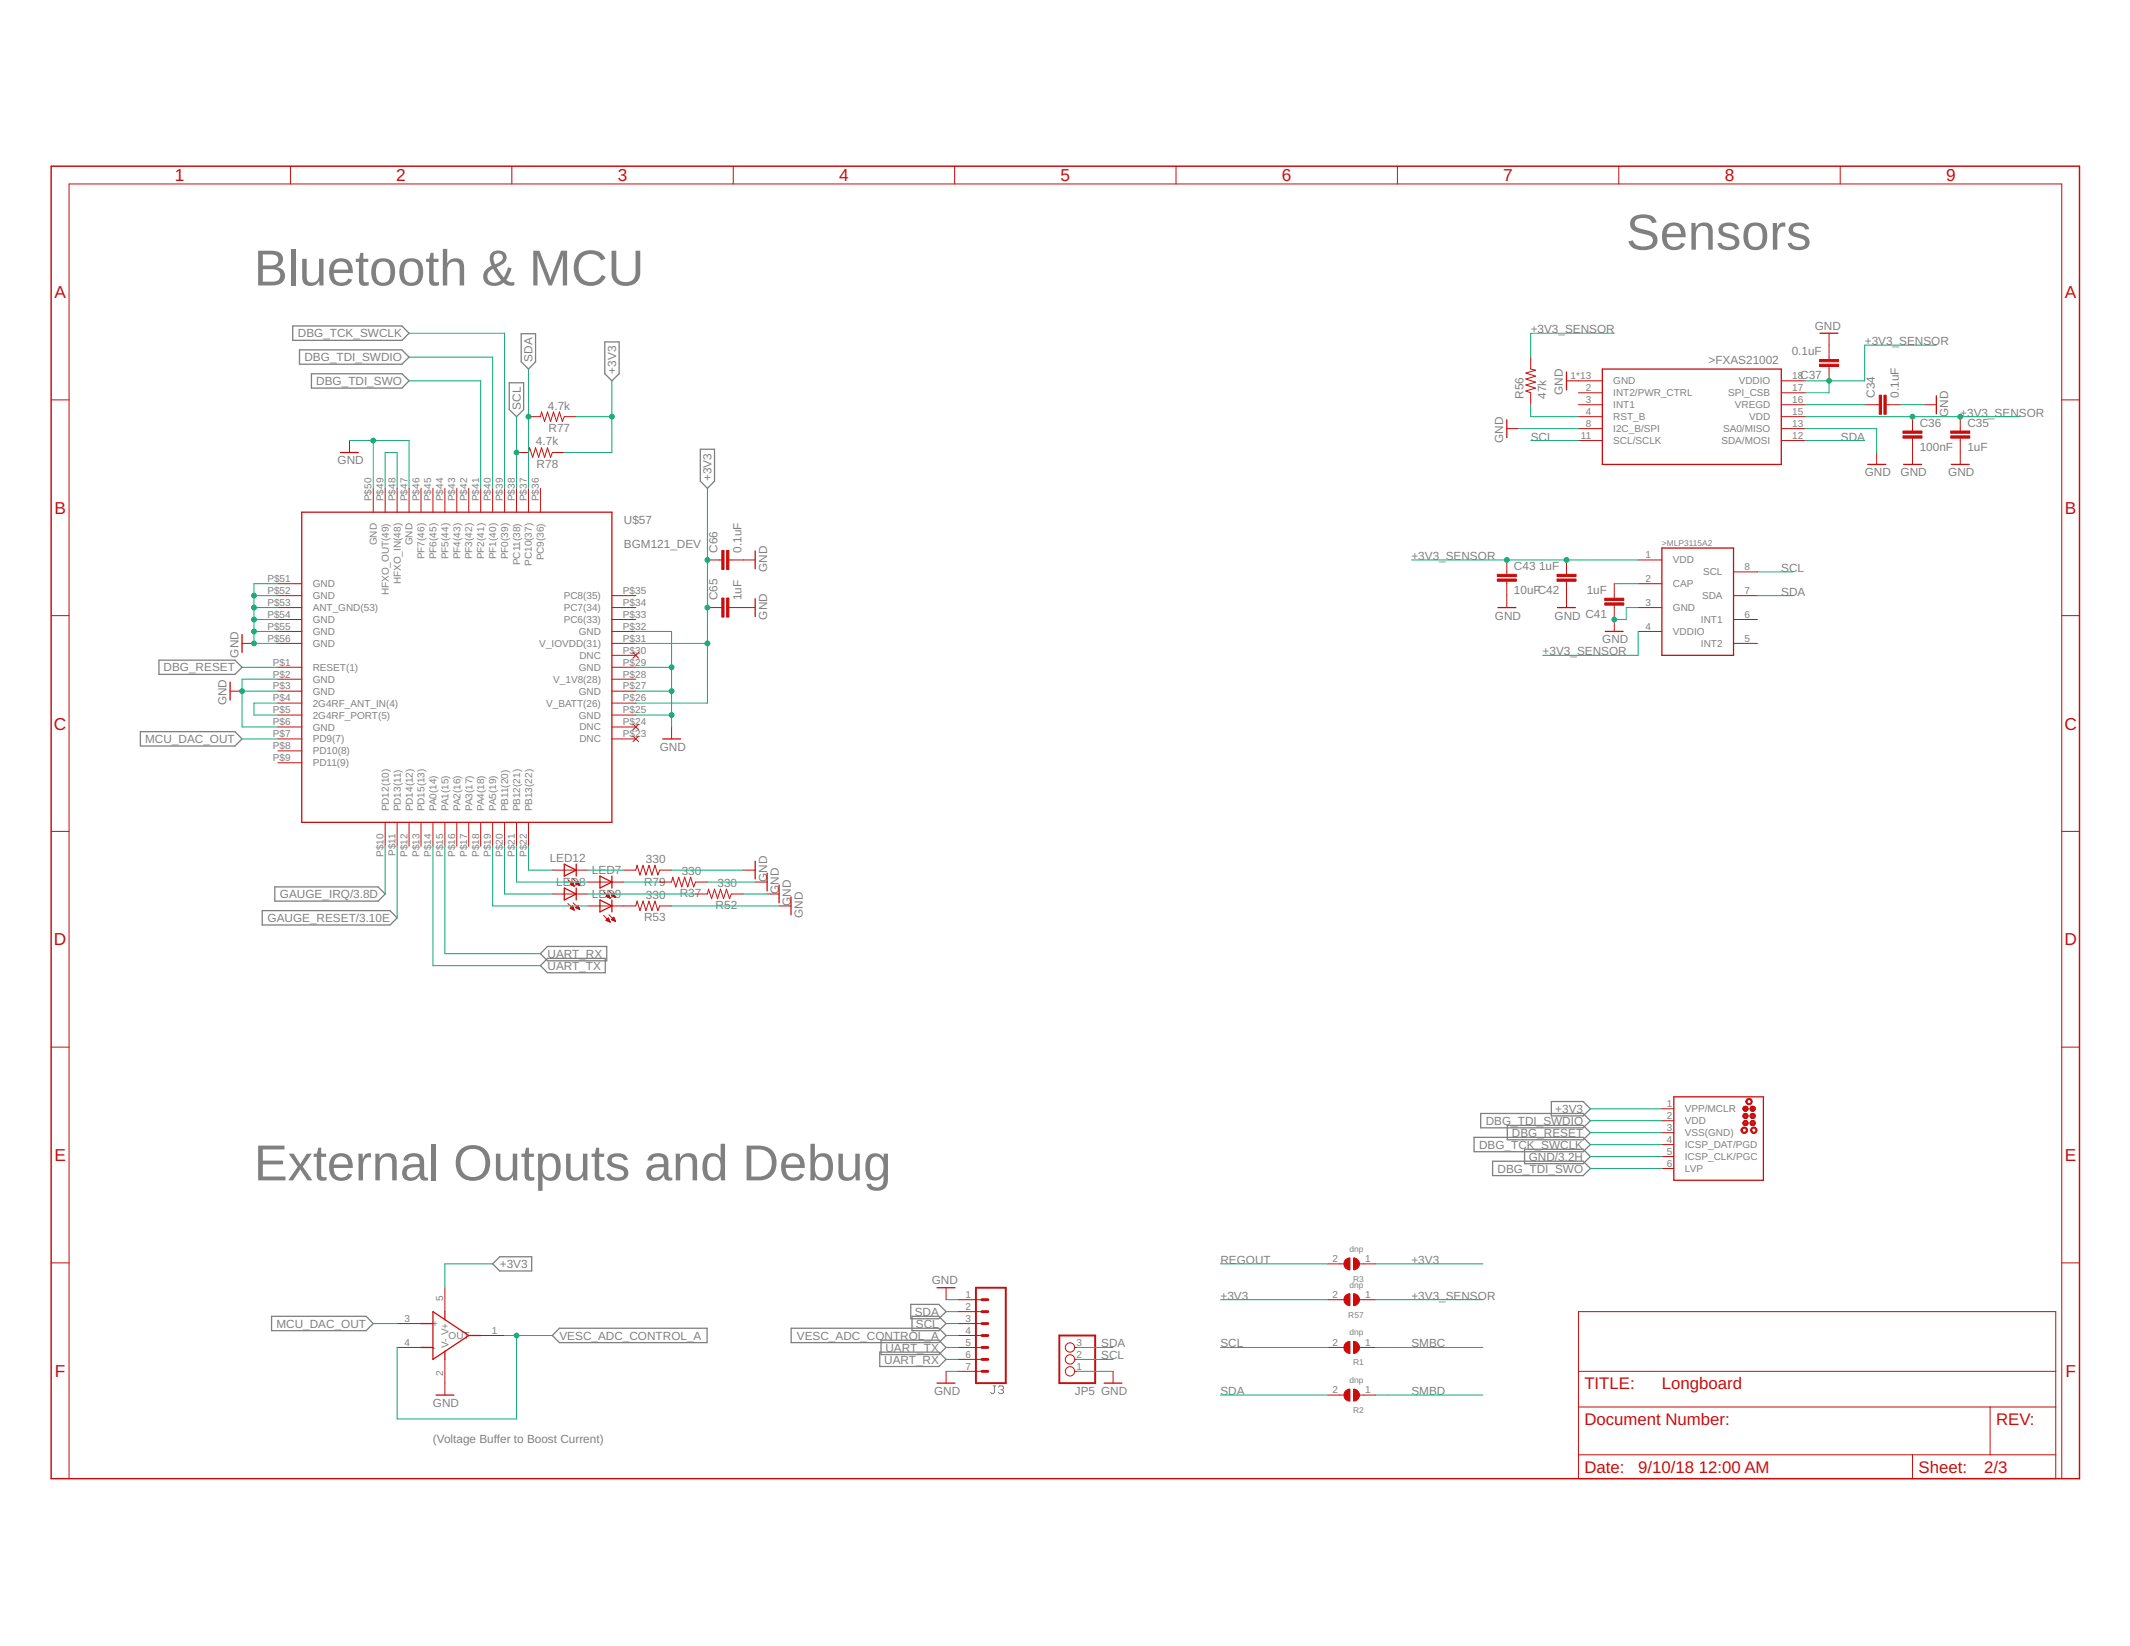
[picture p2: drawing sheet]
<svg xmlns="http://www.w3.org/2000/svg" width="279mm" height="216mm" viewBox="0 0 279 216" stroke-linecap="round" stroke-linejoin="round" font-family="sans-serif">
<path d="M130.3 181.8h.3M130.5 181.8v.8l-.2 .2h-.2l-.2-.2M131 181.9l.1-.1h.4l.1 .1v.2l-.1 .2M131.3 182.3h.2M131.5 182.3l.1 .2v.1l-.1 .2h-.4l-.1-.2" fill="none" stroke="#808080" stroke-width=".13"/>
<g fill="none" stroke="#808080" stroke-width=".17">
<path d="M38.4 42.8h14.3l1 .9-1 .9h-14.3zM39.3 45.9h13.4l1 .9-1 1h-13.4zM40.9 49h11.8l1 1-1 .9h-11.8zM66.8 50.2h1.9v3.5l-.9 1-1-1zM68.4 43.8h1.9v3.7l-1 .9-.9-.9zM79.3 44.9h1.9v4.1l-.9 1-1-1zM91.9 58.9h1.8v4.2l-.9 1-.9-1zM18.4 96h12.4l.9 .9-.9 1h-12.4zM20.8 86.6h10l.9 .9-.9 1h-10zM34.4 119.4h16.8l.9 1-.9 .9h-16.8zM36 116.3h13.6l.9 1-.9 .9h-13.6zM71.8 125.7h7.6v1.9h-7.6l-.9-.9z"/>
<path d="M71.8 124.1h7.8v1.9h-7.8l-.9-.9zM193.4 149.2h14.3l.9 .9-.9 1h-14.3zM194.2 146h13.5l.9 1-.9 .9h-13.5zM195.8 152.3h11.9l.9 1-.9 .9h-11.9zM197.7 147.6h10l.9 1-.9 .9h-10zM200 150.7h7.7l.9 1-.9 .9h-7.7zM203.5 144.5h4.2l.9 .9-.9 1h-4.2zM35.6 172.7h12.4l1 .9-1 .9h-12.4zM64.6 165.8l1-1h4.1v1.9h-4.1zM73.4 174.2h19.4v1.9h-19.4l-.9-.9zM103.8 174.2h19.3l1 1-1 .9h-19.3zM115.4 177.4h7.7l1 .9-1 .9h-7.7z"/>
<path d="M115.6 175.8h7.5l1 .9-1 1h-7.5zM119.5 171.1h3.6l1 .9-1 1h-3.6zM119.6 172.7h3.5l1 .9-1 .9h-3.5z"/>
</g>
<g fill="none" stroke="#c90d0c" stroke-width=".17">
<path d="M44.7 59.4h2.3M197.7 55.1v2.3M205.5 48.8v2.3M210.2 48.4h23.5v12.5h-23.5zM238.7 43.7h2.4M254 51.9v2.4M39.6 67.2h40.7v40.7h-40.7zM99.1 72.3v2.3M99.1 78.5v2.4M196.5 79.7h2.3M204.3 79.7h2.4M218 71.9h9.4v14.1h-9.4z"/>
<path d="M245 60.9h2.4M249.7 60.9h2.4M256 60.9h2.3M30.2 89.5v2.3M31.7 83.2v2.4M86.9 96.9h2.4M210.6 82.8h2.3M74 113.3l1.6 .8-1.6 .8zM74 116.5l1.6 .8-1.6 .7zM75.6 113.3v1.6M75.6 116.5v1.5M78.7 114.9l1.6 .8-1.6 .8z"/>
<path d="M78.7 118l1.6 .8-1.6 .8zM80.3 114.9v1.6M80.3 118v1.6M99.1 113v2.3M100.6 114.5v2.4M102.2 116.1v2.3M103.8 117.6v2.4M219.6 143.9h11.7v10.9h-11.7zM228.6 145.4h.7M228.6 147.3a.32 .32 0 0 1 .4-.3 .32 .32 0 0 1 .3 .3M228.6 147.3l.1 .2 .2 .1 .3-.1 .1-.2M228.6 146.4h.7"/>
<path d="M228.6 147.3h.7M228.7 145.5h.6M228.7 146.3h.6M228.7 147.4h.6M228.7 145.3a.3 .3 0 0 1 .3-.2 .3 .3 0 0 1 .2 .2M228.7 145.3h.5M228.7 145.3v.3a.32 .32 0 0 0 .5 0v-.3M228.7 147.2h.5M228.7 146.5h.5M228.7 146.2h.5M228.7 145.7h.5M228.7 147.5h.5"/>
<path d="M228.8 145.2h.3M228.8 147h.3M228.9 146.7h.2M229.6 146.3v.1M229.6 145.4h.6M229.6 146.4a.31 .31 0 0 0 .3 .3 .31 .31 0 0 0 .3-.2M229.6 146.4h.6M229.6 146.3h.6M229.6 147.3h.6M229.6 145.3v.2l.1 .2M229.6 147.2v.2l.1 .2M229.6 145.5h.6"/>
<path d="M229.6 145.3h.6M229.6 147.2a.32 .32 0 0 1 .3-.2 .32 .32 0 0 1 .3 .2M229.6 147.4h.6M229.6 147.2h.6M229.6 146.5h.6M229.7 146.2l.2-.2 .2 .2M229.7 146.2l-.1 .1M229.7 146.2h.4M229.7 147.5h.4M229.7 145.7l.2 .1 .2-.1M229.7 145.7h.4M229.7 147.6h.4"/>
<path d="M229.7 145.2h.4M229.7 147h.4M229.8 145.2l-.2 .1M229.8 145.2h.2M229.8 146.7h.2M230 145.2l.2 .1M230.1 146.2l.1 .1M230.2 145.3v.2l-.1 .2M230.2 147.2v.2l-.1 .2M230.2 146.3v.1M230.2 146.4v.1M55.2 173.6h1.6"/>
<path d="M55.2 176.7h1.6M56.8 172l4.7 3.2-4.7 3.1zM58.4 172v1.1M58.4 177.2v1.1M61.5 175.2h1.6M122.9 168.9h2.4M57.2 183h2.3M122.9 181.4h2.4M144.8 181.4h2.4"/>
<circle cx="229" cy="146.4" r=".32"/>
</g>
<g fill="none" stroke="#c90d0c" stroke-width=".13">
<path d="M38.1 21.8v2.3M67.1 21.8v2.3M96.2 21.8v2.3M125.2 21.8v2.3M154.3 21.8v2.3M183.3 21.8v2.3M212.3 21.8v2.3M241.4 21.8v2.3M6.7 52.5h2.4M45.8 57.8v1.6M67.8 59.4h1.5l.2-.7 .4 1.3 .4-1.3 .4 1.3 .3-1.3 .4 1.3 .4-1.3 .4 1.3 .3-.6h1.5M69.3 54.7h1.6l.1-.7 .4 1.3 .4-1.3 .4 1.3 .4-1.3 .4 1.3 .4-1.3 .4 1.3 .2-.6h1.6"/>
<path d="M197.7 56.2h1.5M200.8 46.8v1.6l.6 .2-1.2 .3 1.2 .4-1.2 .4 1.2 .4-1.2 .4 1.2 .4-1.2 .4 .6 .2v1.6M205.5 50h4.7M207.1 51.5h3.1M207.1 53.1h3.1M207.1 54.7h3.1M207.1 56.2h3.1M207.1 57.8h3.1M233.7 50h3.1M233.7 51.5h3.1M233.7 53.1h3.1M233.7 54.7h3.1"/>
<path d="M233.7 56.2h3.1M233.7 57.8h3.1M239.9 43.7v3.4M239.9 48.1v1.9M244.6 53.1h1.9M246.2 59.4v1.5M247.4 53.1h1.9M250.9 54.7v1.8M250.9 57.5v3.4M252.4 53.1h1.6M257.1 54.7v1.8M257.1 57.5v3.4"/>
<path d="M270.4 52.5h2.4M36.4 76.6h3.2M36.4 79.7h3.2M36.4 78.1h3.2M49 64.1v3.1M50.5 64.1v3.1M52.1 64.1v3.1M53.7 64.1v3.1M55.2 64.1v3.1M56.8 64.1v3.1M58.4 64.1v3.1M59.9 64.1v3.1"/>
<path d="M61.5 64.1v3.1M63.1 64.1v3.1M64.6 64.1v3.1M66.2 64.1v3.1M67.8 64.1v3.1M69.3 64.1v3.1M70.9 64.1v3.1M80.3 79.7h3.1M80.3 78.1h3.1M92.8 73.4h1.9M92.8 79.7h1.9M95.6 73.4h3.5"/>
<path d="M95.6 79.7h3.5M197.7 73.4v1.9M197.7 76.3v3.4M205.5 73.4v1.9M205.5 76.3v3.4M211.8 76.6v1.8M211.8 79.4v3.4M214.9 73.4h3.1M214.9 76.6h3.1M214.9 79.7h3.1M227.4 75h3.1M227.4 78.1h3.1"/>
<path d="M6.7 80.8h2.4M30.2 90.7h1.5M31.7 84.4h1.6M36.4 82.8h3.2M36.4 81.3h3.2M36.4 84.4h3.2M36.4 87.5h3.2M36.4 89.1h3.2M36.4 90.7h3.2M36.4 92.2h3.2M36.4 93.8h3.2M36.4 95.4h3.2"/>
<path d="M36.4 96.9h3.2M36.4 98.5h3.2M80.3 82.8h3.1M80.3 81.3h3.1M80.3 84.4h3.1M80.3 87.5h3.1M80.3 89.1h3.1M80.3 90.7h3.1M80.3 92.2h3.1M80.3 93.8h3.1M80.3 95.4h3.1M80.3 96.9h3.1"/>
<path d="M80.3 86h3.1M83 96.5l.8 .8M83 95l.8 .7M83 85.6l.8 .7M83.8 96.5l-.8 .8M83.8 95l-.8 .7M83.8 85.6l-.8 .7M88.1 95.4v1.5M214.9 82.8h3.1M227.4 81.3h3.1M227.4 84.4h3.1M270.4 80.8h2.4"/>
<path d="M6.7 109.1h2.4M36.4 100.1h3.2M50.5 107.9v3.1M52.1 107.9v3.1M53.7 107.9v3.1M55.2 107.9v3.1M56.8 107.9v3.1M58.4 107.9v3.1M59.9 107.9v3.1M61.5 107.9v3.1M63.1 107.9v3.1M64.6 107.9v3.1"/>
<path d="M66.2 107.9v3.1M67.8 107.9v3.1M69.3 107.9v3.1M72.5 114.1h4.6M72.5 117.3h4.6M74.5 115.4l.8 .8M74.5 118.5l.8 .9M74.8 116l.5 .2M74.8 116l.3-.3 .2 .5M74.8 116h.4M74.8 119.1h.4M74.9 116h.3"/>
<path d="M74.9 119.2h.3M74.9 119h.3M74.9 116.1h.4M74.9 115.9h.3M75 119h.2M75 115.8h.2M75 119.2h.3M75 118.9h.1M75 115.8h.1M75.1 116.1h.2M75.1 118.9h.1M75.1 118.8l.2 .6-.5-.3z"/>
<path d="M75.2 119.3h.1M75.2 115.3l.9 .9M75.2 118.4l.9 .9M75.2 116.2h.1M75.3 119.4h.1M75.5 115.9l.3-.3 .3 .6zM75.5 119h.4M75.5 119.1l.3-.4 .3 .6zM75.5 116h.4M75.5 115.9h.4M75.6 119h.3M75.6 115.8h.3"/>
<path d="M75.6 119.1h.4M75.6 118.9h.3M75.7 116h.3M75.7 115.8h.2M75.7 118.9h.2M75.7 115.7h.1M75.8 119.2h.2M75.8 118.8h.1M75.8 115.6h.1M75.8 116.1h.2M75.9 119.2h.1M76 116.1h.1"/>
<path d="M77.1 115.7h4.7M77.1 118.8h6.3l.2-.6 .3 1.2 .4-1.2 .4 1.2 .4-1.2 .4 1.2 .4-1.2 .4 1.2 .2-.6h1.6M79.2 116.9l.8 .9M79.5 117.6l.5 .2M79.5 117.6l.3-.3 .2 .5M79.5 117.6h.4M79.6 117.5h.3M79.6 117.6h.3M79.6 117.4h.3M79.7 117.4h.1M79.8 117.7h.2M79.8 117.3h.1"/>
<path d="M79.9 120l.9 .9M79.9 116.9l.9 .8M79.9 117.8h.1M80 117.8h.1M80.2 117.5h.4M80.2 117.5l.6 .2M80.3 117.4h.3M80.3 117.6h.4M80.4 117.3h.2M80.4 117.2h.1M80.5 117.6h.2M80.5 117.2l-.3 .3"/>
<path d="M80.5 117.2l.3 .5M80.5 117.2h.1M80.6 117.7h.1M81.8 114.1h1.6l.2-.6 .3 1.3 .4-1.3 .4 1.3 .4-1.3 .4 1.3 .4-1.3 .4 1.3 .2-.7h1.6M86.5 115.7h1.6l.1-.6 .4 1.2 .4-1.2 .4 1.2 .4-1.2 .4 1.2 .4-1.2 .4 1.2 .2-.6h1.6M91.2 117.3h1.6l.1-.7 .4 1.3 .4-1.3 .4 1.3 .4-1.3 .4 1.3 .4-1.3 .4 1.3 .2-.6h1.6M97.5 114.1h1.6M99.1 115.7h1.5M100.6 117.3h1.6M102.2 118.8h1.6M270.4 109.1h2.4M6.7 137.4h2.4"/>
<path d="M79.2 120.1l.8 .8M79.5 120.7l.3-.3 .2 .5zM79.5 120.7h.4M79.6 120.6h.3M79.7 120.5h.2M79.7 120.8h.3M79.7 120.5h.1M79.8 120.4h.1M79.8 120.9h.2M80 120.9h.1M80.2 120.6l.6 .3M80.2 120.6l.3-.3 .3 .6"/>
<path d="M80.2 120.6h.4M80.3 120.7h.4M80.3 120.5h.3M80.4 120.4h.2M80.4 120.7h.3M80.5 120.4h.1M80.6 120.8h.1M270.4 137.4h2.4M218 145.4h1.6M218 147h1.6M218 148.6h1.6M218 150.1h1.6"/>
<path d="M218 151.7h1.6M218 153.3h1.6M6.7 165.7h2.4M52.1 176.7h3.1M52.1 173.6h3.1M58.4 168.9v3.1M58.4 178.3v4.7M63.1 175.2h3.1M124.1 168.9v1.6M124.1 179.9v1.5M125.7 179.9h3.1M125.7 178.3h3.1"/>
<path d="M125.7 176.7h3.1M125.7 172h3.1M125.7 170.5h3.1M125.7 173.6h3.1M125.7 175.2h3.1M141 179.9h.3M141 178.3h.3M141 176.7h.3M146 179.9v1.5M174.2 176.7h2.1M174.2 170.5h2.1M174.2 165.8h2.1"/>
<path d="M178.3 176.7h2.1M178.3 170.5h2.1M178.3 165.8h2.1M207.1 179.9h62.6M207.1 172h62.6v22h-62.6zM270.4 165.7h2.4M9.1 194v-169.9h261.3v169.9M174.2 183h2.1M178.3 183h2.1M207.1 184.6h62.6M207.1 190.8h62.6M250.9 190.8v3.2"/>
<path d="M261 184.6v6.2"/>
<circle cx="140.4" cy="176.7" r=".61"/>
<circle cx="140.4" cy="178.3" r=".61"/>
<circle cx="140.4" cy="179.9" r=".61"/>
</g>
<g fill="#c90d0c" stroke="#c90d0c" stroke-width=".13">
<path d="M247.1 51.8h.3v2.5h-.3z"/>
<path d="M246.5 51.8h.3v2.5h-.3z"/>
<path d="M255.9 57.2h2.5v.3h-2.5z"/>
<path d="M255.9 56.5h2.5v.3h-2.5z"/>
<path d="M249.6 57.2h2.5v.3h-2.5z"/>
<path d="M249.6 56.5h2.5v.3h-2.5z"/>
<path d="M238.7 47.2h2.5v.3h-2.5z"/>
<path d="M238.7 47.8h2.5v.3h-2.5z"/>
<path d="M210.5 78.5h2.5v.3h-2.5z"/>
<path d="M210.5 79.1h2.5v.3h-2.5z"/>
<path d="M204.2 75.3h2.5v.3h-2.5z"/>
<path d="M204.2 75.9h2.5v.3h-2.5z"/>
<path d="M196.4 75.9h2.5v.3h-2.5z"/>
<path d="M196.4 75.3h2.5v.3h-2.5z"/>
<path d="M95.3 78.4h.3v2.5h-.3z"/>
<path d="M94.7 78.4h.3v2.5h-.3z"/>
<path d="M95.3 72.2h.3v2.5h-.3z"/>
<path d="M94.7 72.2h.3v2.5h-.3z"/>
</g>
<path d="M128 168.9h3.9v12.5h-3.9zM139 175.2h4.7v6.2h-4.7z" fill="none" stroke="#c90d0c" stroke-width=".25"/>
<path d="M6.7 21.8h266.1v172.2h-266.1z" fill="none" stroke="#c90d0c" stroke-width=".19"/>
<g fill="#c90d0c" stroke="#c90d0c" stroke-width=".13">
<path d="M176.5 169.9l.6-.2v1.6a.79 .79 0 0 1-.8-.5 .79 .79 0 0 1 .2-.9z" fill-rule="evenodd"/>
<path d="M177.5 169.7a.78 .78 0 0 1 .8 .8 .78 .78 0 0 1-.8 .8z" fill-rule="evenodd"/>
<path d="M176.5 176.2l.6-.2v1.5a.79 .79 0 0 1-.8-.5 .79 .79 0 0 1 .2-.8z" fill-rule="evenodd"/>
<path d="M177.5 176a.78 .78 0 0 1 .8 .7 .78 .78 0 0 1-.8 .8z" fill-rule="evenodd"/>
<path d="M176.5 182.4l.6-.2v1.6a.78 .78 0 0 1-.8-.5 .78 .78 0 0 1 .2-.9z" fill-rule="evenodd"/>
<path d="M177.5 182.2a.78 .78 0 0 1 .8 .8 .78 .78 0 0 1-.8 .8z" fill-rule="evenodd"/>
<path d="M229.2 144.2a.42 .42 0 0 1 .6 .1 .42 .42 0 0 1-.3 .6 .42 .42 0 0 1-.5-.4h.2a.27 .27 0 0 1 .3-.3 .27 .27 0 0 1 .1 .4 .27 .27 0 0 1-.4 0v-.1h-.2z" fill-rule="evenodd"/>
<path d="M228.5 147.9a.43 .43 0 0 1 .7 .2 .43 .43 0 0 1-.3 .6 .43 .43 0 0 1-.5-.4h.1a.27 .27 0 0 1 .4-.3 .27 .27 0 0 1 .1 .4 .27 .27 0 0 1-.4 0l-.1-.1h-.1z" fill-rule="evenodd"/>
<path d="M229.8 147.9a.43 .43 0 0 1 .6 .1 .43 .43 0 0 1-.2 .7 .43 .43 0 0 1-.6-.4h.2a.27 .27 0 0 1 .4-.3 .27 .27 0 0 1 0 .4 .27 .27 0 0 1-.4 0v-.1h-.2z" fill-rule="evenodd"/>
<path d="M176.5 165.2l.6-.2v1.6a.78 .78 0 0 1-.8-.5 .78 .78 0 0 1 .2-.9z" fill-rule="evenodd"/>
<path d="M177.5 165a.78 .78 0 0 1 .8 .8 .78 .78 0 0 1-.8 .8z" fill-rule="evenodd"/>
</g>
<path d="M128.8 173.6h.8M128.8 172h.8M128.8 170.5h.8M128.8 176.7h.8M128.8 175.2h.8M128.8 178.3h.8M128.8 179.9h.8" fill="none" stroke="#c90d0c" stroke-width=".38"/>
<g fill="none" stroke="#0dab76" stroke-width=".13">
<path d="M45.8 57.8h7.9v6.3M49 57.8v6.3M53.7 50h9.4v14.1M53.7 43.7h12.5v20.4M53.7 46.8h10.9v17.3M67.8 54.7v9.4M69.3 48.4v15.7M75.6 54.7h4.7M80.3 50v9.4h-6.3M199.2 56.2h7.9M200.8 57.8h6.3M200.8 53.1v1.6h6.3"/>
<path d="M211.8 43.7h-11v3.1M236.8 56.2h9.4v3.2M236.8 53.1h7.8M236.8 57.8h7.8M236.8 54.7h28.2M239.9 50v1.5h-3.1M249.3 53.1h3.1M254 45.3h-9.4v4.7h-7.8M33.3 78.1h3.1M33.3 79.7h3.1M36.4 76.6h-3.1v7.8h3.1M50.5 64.1v-4.7h1.6v4.7"/>
<path d="M92.8 64.1v28.1h-9.4M185.1 73.4h29.8M211.8 76.6h3.1M214.9 79.7h-1.6v1.6h-1.5M230.5 78.1h4.7M230.5 75h4.7M31.7 90.7h4.7M31.7 87.5h4.7M31.7 96.9h4.7M33.3 82.8h3.1M33.3 81.3h3.1M36.4 92.2h-3.1v1.6h3.1"/>
<path d="M36.4 89.1h-4.7v6.3h4.7M83.4 82.8h4.7v12.6M83.4 93.8h4.7M83.4 90.7h4.7M83.4 87.5h4.7M83.4 84.4h9.4M214.9 82.8v3.2h-12.5M50.5 111v6.3M52.1 111v9.4M56.8 111v15.7h14.1M58.4 111v14.1h12.5M64.6 111v7.8h12.5"/>
<path d="M66.2 111v6.3h6.3M67.8 111v4.7h9.3M69.3 111v3.1h3.2M77.1 114.1h4.7M77.1 117.3h14.1M81.8 115.7h4.7M88.1 114.1h9.4M88.1 118.8h14.1M92.8 115.7h6.3M97.5 117.3h3.1M208.6 151.7h9.4M208.6 150.1h9.4"/>
<path d="M208.6 147h9.4M208.6 153.3h9.4M208.6 148.6h9.4M208.6 145.4h9.4M49 173.6h3.1M64.6 165.8h-6.2v3.1M66.2 175.2h6.3M67.8 175.2v10.9h-15.7v-9.4M124.1 170.5h1.6M124.1 179.9h1.6M124.1 178.3h1.6M124.1 176.7h1.6"/>
<path d="M124.1 173.6h1.6M124.1 172h1.6M124.1 175.2h1.6M141.3 179.9h4.7M141.3 178.3h4.7M141.3 176.7h4.7M160.1 170.5h14.1M160.1 176.7h14.1M160.1 165.8h14.1M180.4 170.5h14.1M180.4 176.7h14.1M180.4 165.8h14.1"/>
<path d="M160.1 183h14.1M180.4 183h14.1"/>
</g>
<g fill="#0dab76" stroke="#0dab76" stroke-width=".13">
<circle cx="88.1" cy="93.8" r=".32"/>
<circle cx="88.1" cy="90.7" r=".32"/>
<circle cx="88.1" cy="87.5" r=".32"/>
<circle cx="33.3" cy="82.8" r=".32"/>
<circle cx="33.3" cy="81.3" r=".32"/>
<circle cx="33.3" cy="79.7" r=".32"/>
<circle cx="33.3" cy="78.1" r=".32"/>
<circle cx="33.3" cy="84.4" r=".32"/>
<circle cx="31.7" cy="90.7" r=".32"/>
<circle cx="49" cy="57.8" r=".32"/>
<circle cx="211.8" cy="81.3" r=".32"/>
<circle cx="250.9" cy="54.7" r=".32"/>
<circle cx="257.1" cy="54.7" r=".32"/>
<circle cx="239.9" cy="50" r=".32"/>
<circle cx="197.7" cy="73.4" r=".32"/>
<circle cx="205.5" cy="73.4" r=".32"/>
<circle cx="67.8" cy="59.4" r=".32"/>
<circle cx="69.3" cy="54.7" r=".32"/>
<circle cx="80.3" cy="54.7" r=".32"/>
<circle cx="92.8" cy="84.4" r=".32"/>
<circle cx="92.8" cy="79.7" r=".32"/>
<circle cx="92.8" cy="73.4" r=".32"/>
<circle cx="67.8" cy="175.2" r=".32"/>
</g>
<g font-size="6.6" fill="#808080">
<text x="213.3" y="32.7">Sensors</text>
<text x="33.3" y="37.4">Bluetooth &amp; MCU</text>
<text x="33.3" y="154.8">External Outputs and Debug</text>
</g>
<g font-size="2.3" fill="#c90d0c">
<text x="22.9" y="23.8">1</text>
<text x="52" y="23.8">2</text>
<text x="81" y="23.8">3</text>
<text x="110.1" y="23.8">4</text>
<text x="139.1" y="23.8">5</text>
<text x="168.2" y="23.8">6</text>
<text x="197.2" y="23.8">7</text>
<text x="226.2" y="23.8">8</text>
<text x="255.3" y="23.8">9</text>
<text x="7.1" y="39.1">A</text>
<text x="270.9" y="39.1">A</text>
<text x="7.1" y="67.4">B</text>
<text x="270.9" y="67.4">B</text>
<text x="7.1" y="95.7">C</text>
<text x="270.8" y="95.7">C</text>
<text x="7.1" y="124">D</text>
<text x="270.8" y="124">D</text>
<text x="7.1" y="152.3">E</text>
<text x="270.9" y="152.3">E</text>
<text x="7.2" y="180.6">F</text>
<text x="270.9" y="180.6">F</text>
</g>
<g font-size="2.2" fill="#c90d0c">
<text x="207.8" y="182.2">TITLE:</text>
<text x="218" y="182.2">Longboard</text>
<text x="207.8" y="186.9">Document Number:</text>
<text x="261.8" y="186.9">REV:</text>
<text x="207.8" y="193.2">Date:</text>
<text x="214.9" y="193.2">9/10/18</text>
<text x="222.8" y="193.2">12:00 AM</text>
<text x="251.7" y="193.2">Sheet:</text>
<text x="260.3" y="193.2">2/3</text>
</g>
<g font-size="1.5" fill="#808080">
<text x="39.1" y="44.3">DBG_TCK_SWCLK</text>
<text x="39.9" y="47.4">DBG_TDI_SWDIO</text>
<text x="69.9" y="47.5" transform="rotate(-90 69.9 47.5)">SDA</text>
<text x="200.8" y="43.7">+3V3_SENSOR</text>
<text x="224.1" y="47.8">&gt;FXAS21002</text>
<text x="235" y="46.6">0.1uF</text>
<text x="238.1" y="43.2">GND</text>
<text x="244.6" y="45.3">+3V3_SENSOR</text>
<text x="41.5" y="50.5">DBG_TDI_SWO</text>
<text x="68.3" y="53.7" transform="rotate(-90 68.3 53.7)">SCL</text>
<text x="71.9" y="53.7">4.7k</text>
<text x="80.8" y="49" transform="rotate(-90 80.8 49)">+3V3</text>
<text x="199.9" y="52.3" transform="rotate(-90 199.9 52.3)">R56</text>
<text x="202.8" y="52.3" transform="rotate(-90 202.8 52.3)">47k</text>
<text x="205" y="51.8" transform="rotate(-90 205 51.8)">GND</text>
<text x="236.1" y="49.7">C37</text>
<text x="245.9" y="52.2" transform="rotate(-90 245.9 52.2)">C34</text>
<text x="249.1" y="52.2" transform="rotate(-90 249.1 52.2)">0.1uF</text>
<text x="70.3" y="58.4">4.7k</text>
<text x="72" y="56.7">R77</text>
<text x="197.2" y="58.1" transform="rotate(-90 197.2 58.1)">GND</text>
<text x="200.8" y="57.8">SCL</text>
<text x="241.5" y="57.8">SDA</text>
<text x="251.8" y="59.1">100nF</text>
<text x="251.8" y="56">C36</text>
<text x="255.6" y="54.7" transform="rotate(-90 255.6 54.7)">GND</text>
<text x="257.1" y="54.7">+3V3_SENSOR</text>
<text x="258.1" y="59.1">1uF</text>
<text x="258.1" y="56">C35</text>
<text x="44.3" y="60.9">GND</text>
<text x="70.4" y="61.4">R78</text>
<text x="93.3" y="63.1" transform="rotate(-90 93.3 63.1)">+3V3</text>
<text x="244.6" y="62.5">GND</text>
<text x="249.3" y="62.5">GND</text>
<text x="255.6" y="62.5">GND</text>
<text x="81.8" y="71.9">BGM121_DEV</text>
<text x="81.8" y="68.7">U$57</text>
<text x="94.1" y="72.5" transform="rotate(-90 94.1 72.5)">C66</text>
<text x="97.3" y="72.5" transform="rotate(-90 97.3 72.5)">0.1uF</text>
<text x="100.6" y="75" transform="rotate(-90 100.6 75)">GND</text>
<text x="185.1" y="73.4">+3V3_SENSOR</text>
<text x="198.6" y="77.9">10uFC42</text>
<text x="198.6" y="74.8">C43</text>
<text x="201.9" y="74.8">1uF</text>
<text x="208.1" y="77.9">1uF</text>
<text x="233.7" y="75">SCL</text>
<text x="94.1" y="78.8" transform="rotate(-90 94.1 78.8)">C65</text>
<text x="97.3" y="78.8" transform="rotate(-90 97.3 78.8)">1uF</text>
<text x="100.6" y="81.3" transform="rotate(-90 100.6 81.3)">GND</text>
<text x="196.1" y="81.3">GND</text>
<text x="203.9" y="81.3">GND C41</text>
<text x="233.7" y="78.1">SDA</text>
<text x="21.5" y="88.1">DBG_RESET</text>
<text x="31.3" y="86.3" transform="rotate(-90 31.3 86.3)">GND</text>
<text x="202.4" y="86">+3V3_SENSOR</text>
<text x="210.2" y="84.4">GND</text>
<text x="29.7" y="92.5" transform="rotate(-90 29.7 92.5)">GND</text>
<text x="19" y="97.5">MCU_DAC_OUT</text>
<text x="86.5" y="98.5">GND</text>
<text x="72.1" y="113">LED12</text>
<text x="84.7" y="113.2">330</text>
<text x="36.7" y="117.8">GAUGE_IRQ/3.8D</text>
<text x="73" y="116.2">LED8</text>
<text x="77.7" y="114.6">LED7</text>
<text x="77.7" y="117.7">LED9</text>
<text x="84.5" y="116.2">R79</text>
<text x="84.7" y="117.9">330</text>
<text x="89.2" y="117.7">R37</text>
<text x="89.4" y="114.8">330</text>
<text x="93.9" y="119.3">R52</text>
<text x="94.1" y="116.3">330</text>
<text x="100.6" y="115.7" transform="rotate(-90 100.6 115.7)">GND</text>
<text x="102.2" y="117.3" transform="rotate(-90 102.2 117.3)">GND</text>
<text x="103.7" y="118.8" transform="rotate(-90 103.7 118.8)">GND</text>
<text x="35.1" y="120.9">GAUGE_RESET/3.10E</text>
<text x="71.8" y="125.6">UART_RX</text>
<text x="84.5" y="120.9">R53</text>
<text x="105.3" y="120.4" transform="rotate(-90 105.3 120.4)">GND</text>
<text x="71.8" y="127.2">UART_TX</text>
<text x="194.9" y="147.6">DBG_TDI_SWDIO</text>
<text x="198.3" y="149.1">DBG_RESET</text>
<text x="204" y="146">+3V3</text>
<text x="194" y="150.7">DBG_TCK_SWCLK</text>
<text x="196.4" y="153.8">DBG_TDI_SWO</text>
<text x="200.5" y="152.2">GND/3.2H</text>
<text x="65.6" y="166.3">+3V3</text>
<text x="160.1" y="165.8">REGOUT</text>
<text x="185.1" y="165.8">+3V3</text>
<text x="120" y="172.6">SDA</text>
<text x="122.2" y="168.4">GND</text>
<text x="160.1" y="170.5">+3V3</text>
<text x="185.1" y="170.5">+3V3_SENSOR</text>
<text x="36.3" y="174.2">MCU_DAC_OUT</text>
<text x="73.4" y="175.7">VESC_ADC_CONTROL_A</text>
<text x="104.5" y="175.7">VESC_ADC_CONTROL_A</text>
<text x="116" y="178.9">UART_RX</text>
<text x="116.2" y="177.3">UART_TX</text>
<text x="120.2" y="174.2">SCL</text>
<text x="144.4" y="178.3">SCL</text>
<text x="144.4" y="176.7">SDA</text>
<text x="160.1" y="176.7">SCL</text>
<text x="185.1" y="176.7">SMBC</text>
<text x="56.8" y="184.6">GND</text>
<text x="122.5" y="183">GND</text>
<text x="141" y="182.9">JP5 GND</text>
<text x="160.1" y="183">SDA</text>
<text x="185.1" y="183">SMBD</text>
<text x="56.8" y="189.3">(Voltage Buffer to Boost Current)</text>
</g>
<g font-size="1.3" fill="#808080">
<text x="206" y="49.7">1*13</text>
<text x="208" y="51.3">2</text>
<text x="208" y="52.9">3</text>
<text x="211.6" y="50.4">GND</text>
<text x="211.6" y="52">INT2/PWR_CTRL</text>
<text x="211.6" y="53.6">INT1</text>
<text x="226.7" y="52">SPI_CSB</text>
<text x="227.6" y="53.6">VREGD</text>
<text x="228.1" y="50.4">VDDIO</text>
<text x="235.1" y="49.7">18</text>
<text x="235.1" y="52.9">16</text>
<text x="235.1" y="51.3">17</text>
<text x="207.4" y="57.6">11</text>
<text x="208" y="54.4">4</text>
<text x="208" y="56">8</text>
<text x="211.6" y="55.1">RST_B</text>
<text x="211.6" y="56.7">I2C_B/SPI</text>
<text x="211.6" y="58.3">SCL/SCLK</text>
<text x="225.8" y="58.3">SDA/MOSI</text>
<text x="226" y="56.7">SA0/MISO</text>
<text x="229.4" y="55.1">VDD</text>
<text x="235.1" y="57.6">12</text>
<text x="235.1" y="56">13</text>
<text x="235.1" y="54.4">15</text>
<text x="48.7" y="65.7" transform="rotate(-90 48.7 65.7)">P$50</text>
<text x="50.3" y="65.7" transform="rotate(-90 50.3 65.7)">P$49</text>
<text x="51.9" y="65.7" transform="rotate(-90 51.9 65.7)">P$48</text>
<text x="53.4" y="65.7" transform="rotate(-90 53.4 65.7)">P$47</text>
<text x="55" y="65.7" transform="rotate(-90 55 65.7)">P$46</text>
<text x="56.6" y="65.7" transform="rotate(-90 56.6 65.7)">P$45</text>
<text x="58.1" y="65.7" transform="rotate(-90 58.1 65.7)">P$44</text>
<text x="59.7" y="65.7" transform="rotate(-90 59.7 65.7)">P$43</text>
<text x="61.3" y="65.7" transform="rotate(-90 61.3 65.7)">P$42</text>
<text x="62.8" y="65.7" transform="rotate(-90 62.8 65.7)">P$41</text>
<text x="64.4" y="65.7" transform="rotate(-90 64.4 65.7)">P$40</text>
<text x="66" y="65.7" transform="rotate(-90 66 65.7)">P$39</text>
<text x="67.5" y="65.7" transform="rotate(-90 67.5 65.7)">P$38</text>
<text x="69.1" y="65.7" transform="rotate(-90 69.1 65.7)">P$37</text>
<text x="70.7" y="65.7" transform="rotate(-90 70.7 65.7)">P$36</text>
<text x="49.4" y="71.5" transform="rotate(-90 49.4 71.5)">GND</text>
<text x="54.1" y="71.5" transform="rotate(-90 54.1 71.5)">GND</text>
<text x="35.1" y="76.4">P$51</text>
<text x="35.1" y="77.9">P$52</text>
<text x="41" y="77">GND</text>
<text x="52.6" y="76.6" transform="rotate(-90 52.6 76.6)">HFXO_IN(48)</text>
<text x="55.7" y="73.4" transform="rotate(-90 55.7 73.4)">PF7(46)</text>
<text x="57.3" y="73.4" transform="rotate(-90 57.3 73.4)">PF6(45)</text>
<text x="58.8" y="73.4" transform="rotate(-90 58.8 73.4)">PF5(44)</text>
<text x="60.4" y="73.4" transform="rotate(-90 60.4 73.4)">PF4(43)</text>
<text x="62" y="73.4" transform="rotate(-90 62 73.4)">PF3(42)</text>
<text x="63.5" y="73.4" transform="rotate(-90 63.5 73.4)">PF2(41)</text>
<text x="65.1" y="73.4" transform="rotate(-90 65.1 73.4)">PF1(40)</text>
<text x="66.6" y="73.4" transform="rotate(-90 66.6 73.4)">PF0(39)</text>
<text x="68.2" y="74.1" transform="rotate(-90 68.2 74.1)">PC11(38)</text>
<text x="69.8" y="74.2" transform="rotate(-90 69.8 74.2)">PC10(37)</text>
<text x="71.3" y="73.5" transform="rotate(-90 71.3 73.5)">PC9(36)</text>
<text x="81.7" y="77.9">P$35</text>
<text x="215.8" y="73.2">1</text>
<text x="215.8" y="76.4">2</text>
<text x="219.4" y="73.9">VDD</text>
<text x="219.4" y="77">CAP</text>
<text x="223.4" y="75.5">SCL</text>
<text x="228.8" y="74.8">8</text>
<text x="228.8" y="77.9">7</text>
<text x="35.1" y="79.5">P$53</text>
<text x="35.1" y="81">P$54</text>
<text x="35.1" y="82.6">P$55</text>
<text x="41" y="78.6">GND</text>
<text x="41" y="80.2">ANT_GND(53)</text>
<text x="41" y="81.7">GND</text>
<text x="41" y="83.3">GND</text>
<text x="51" y="78.1" transform="rotate(-90 51 78.1)">HFXO_OUT(49)</text>
<text x="73.9" y="81.7">PC6(33)</text>
<text x="73.9" y="80.2">PC7(34)</text>
<text x="73.9" y="78.6">PC8(35)</text>
<text x="75.9" y="83.3">GND</text>
<text x="81.7" y="82.6">P$32</text>
<text x="81.7" y="81">P$33</text>
<text x="81.7" y="79.5">P$34</text>
<text x="215.8" y="79.5">3</text>
<text x="215.8" y="82.6">4</text>
<text x="219.4" y="80.2">GND</text>
<text x="219.4" y="83.3">VDDIO</text>
<text x="223.1" y="81.7">INT1</text>
<text x="223.3" y="78.6">SDA</text>
<text x="228.8" y="81">6</text>
<text x="35.1" y="84.2">P$56</text>
<text x="35.8" y="87.3">P$1</text>
<text x="35.8" y="88.9">P$2</text>
<text x="41" y="88">RESET(1)</text>
<text x="41" y="89.6">GND</text>
<text x="41" y="84.9">GND</text>
<text x="70.7" y="84.9">V_IOVDD(31)</text>
<text x="72.6" y="89.6">V_1V8(28)</text>
<text x="75.9" y="88">GND</text>
<text x="76" y="86.4">DNC</text>
<text x="81.7" y="88.9">P$28</text>
<text x="81.7" y="87.3">P$29</text>
<text x="81.7" y="85.7">P$30</text>
<text x="81.7" y="84.2">P$31</text>
<text x="223.1" y="84.9">INT2</text>
<text x="228.8" y="84.2">5</text>
<text x="35.8" y="90.4">P$3</text>
<text x="35.8" y="92">P$4</text>
<text x="35.8" y="93.6">P$5</text>
<text x="35.8" y="95.1">P$6</text>
<text x="41" y="91.1">GND</text>
<text x="41" y="92.7">2G4RF_ANT_IN(4)</text>
<text x="41" y="94.3">2G4RF_PORT(5)</text>
<text x="41" y="95.8">GND</text>
<text x="71.6" y="92.7">V_BATT(26)</text>
<text x="75.9" y="94.2">GND</text>
<text x="75.9" y="91.1">GND</text>
<text x="76" y="95.8">DNC</text>
<text x="81.7" y="95.1">P$24</text>
<text x="81.7" y="93.6">P$25</text>
<text x="81.7" y="92">P$26</text>
<text x="81.7" y="90.4">P$27</text>
<text x="35.8" y="96.7">P$7</text>
<text x="35.8" y="98.3">P$8</text>
<text x="35.8" y="99.8">P$9</text>
<text x="41" y="97.4">PD9(7)</text>
<text x="41" y="98.9">PD10(8)</text>
<text x="41" y="100.5">PD11(9)</text>
<text x="76" y="97.4">DNC</text>
<text x="81.7" y="96.7">P$23</text>
<text x="51" y="106.4" transform="rotate(-90 51 106.4)">PD12(10)</text>
<text x="52.6" y="106.4" transform="rotate(-90 52.6 106.4)">PD13(11)</text>
<text x="54.1" y="106.4" transform="rotate(-90 54.1 106.4)">PD14(12)</text>
<text x="55.7" y="106.4" transform="rotate(-90 55.7 106.4)">PD15(13)</text>
<text x="57.3" y="106.4" transform="rotate(-90 57.3 106.4)">PA0(14)</text>
<text x="58.8" y="106.4" transform="rotate(-90 58.8 106.4)">PA1(15)</text>
<text x="60.4" y="106.4" transform="rotate(-90 60.4 106.4)">PA2(16)</text>
<text x="62" y="106.4" transform="rotate(-90 62 106.4)">PA3(17)</text>
<text x="63.5" y="106.4" transform="rotate(-90 63.5 106.4)">PA4(18)</text>
<text x="65.1" y="106.4" transform="rotate(-90 65.1 106.4)">PA5(19)</text>
<text x="66.7" y="106.4" transform="rotate(-90 66.7 106.4)">PB11(20)</text>
<text x="68.2" y="106.4" transform="rotate(-90 68.2 106.4)">PB12(21)</text>
<text x="69.8" y="106.4" transform="rotate(-90 69.8 106.4)">PB13(22)</text>
<text x="50.3" y="112.4" transform="rotate(-90 50.3 112.4)">P$10</text>
<text x="51.9" y="112.3" transform="rotate(-90 51.9 112.3)">P$11</text>
<text x="53.4" y="112.4" transform="rotate(-90 53.4 112.4)">P$12</text>
<text x="55" y="112.4" transform="rotate(-90 55 112.4)">P$13</text>
<text x="56.6" y="112.4" transform="rotate(-90 56.6 112.4)">P$14</text>
<text x="58.1" y="112.4" transform="rotate(-90 58.1 112.4)">P$15</text>
<text x="59.7" y="112.4" transform="rotate(-90 59.7 112.4)">P$16</text>
<text x="61.3" y="112.4" transform="rotate(-90 61.3 112.4)">P$17</text>
<text x="62.8" y="112.4" transform="rotate(-90 62.8 112.4)">P$18</text>
<text x="64.4" y="112.4" transform="rotate(-90 64.4 112.4)">P$19</text>
<text x="66" y="112.4" transform="rotate(-90 66 112.4)">P$20</text>
<text x="67.5" y="112.4" transform="rotate(-90 67.5 112.4)">P$21</text>
<text x="69.1" y="112.4" transform="rotate(-90 69.1 112.4)">P$22</text>
<text x="218.6" y="145.2">1</text>
<text x="218.6" y="146.8">2</text>
<text x="218.6" y="148.3">3</text>
<text x="218.6" y="149.9">4</text>
<text x="221" y="145.9">VPP/MCLR</text>
<text x="221" y="147.5">VDD</text>
<text x="221" y="149">VSS(GND)</text>
<text x="218.6" y="151.5">5</text>
<text x="218.6" y="153">6</text>
<text x="221" y="150.6">ICSP_DAT/PGD</text>
<text x="221" y="152.2">ICSP_CLK/PGC</text>
<text x="221" y="153.7">LVP</text>
<text x="174.8" y="165.6">2</text>
<text x="179.1" y="165.6">1</text>
<text x="53.1" y="173.4">3</text>
<text x="58.1" y="170.6" transform="rotate(-90 58.1 170.6)">5</text>
<text x="126.6" y="170.3">1</text>
<text x="126.6" y="171.8">2</text>
<text x="126.6" y="173.4">3</text>
<text x="174.8" y="170.3">2</text>
<text x="179.1" y="170.3">1</text>
<text x="53.1" y="176.5">4</text>
<text x="56.7" y="174.1">+</text>
<text x="56.7" y="177.2">-</text>
<text x="58.8" y="176.9" transform="rotate(-90 58.8 176.9)">V- V+</text>
<text x="58.8" y="175.6">OUT</text>
<text x="64.5" y="175">1</text>
<text x="126.6" y="175">4</text>
<text x="126.6" y="176.5">5</text>
<text x="126.6" y="178.1">6</text>
<text x="126.6" y="179.6">7</text>
<text x="141.2" y="179.6">1</text>
<text x="141.2" y="178.1">2</text>
<text x="141.2" y="176.5">3</text>
<text x="174.8" y="176.5">2</text>
<text x="179.1" y="176.5">1</text>
<text x="58.1" y="180.5" transform="rotate(-90 58.1 180.5)">2</text>
<text x="174.8" y="182.8">2</text>
<text x="179.1" y="182.8">1</text>
</g>
<g font-size="1.1" fill="#808080">
<text x="218" y="71.6">&gt;MLP3115A2</text>
<text x="177" y="164.2">dnp</text>
<text x="176.9" y="172.8">R57</text>
<text x="177" y="168.9">dnp</text>
<text x="177.5" y="168.1">R3</text>
<text x="177" y="175.2">dnp</text>
<text x="177.5" y="179.1">R1</text>
<text x="177" y="181.4">dnp</text>
<text x="177.5" y="185.3">R2</text>
</g>
</svg>
